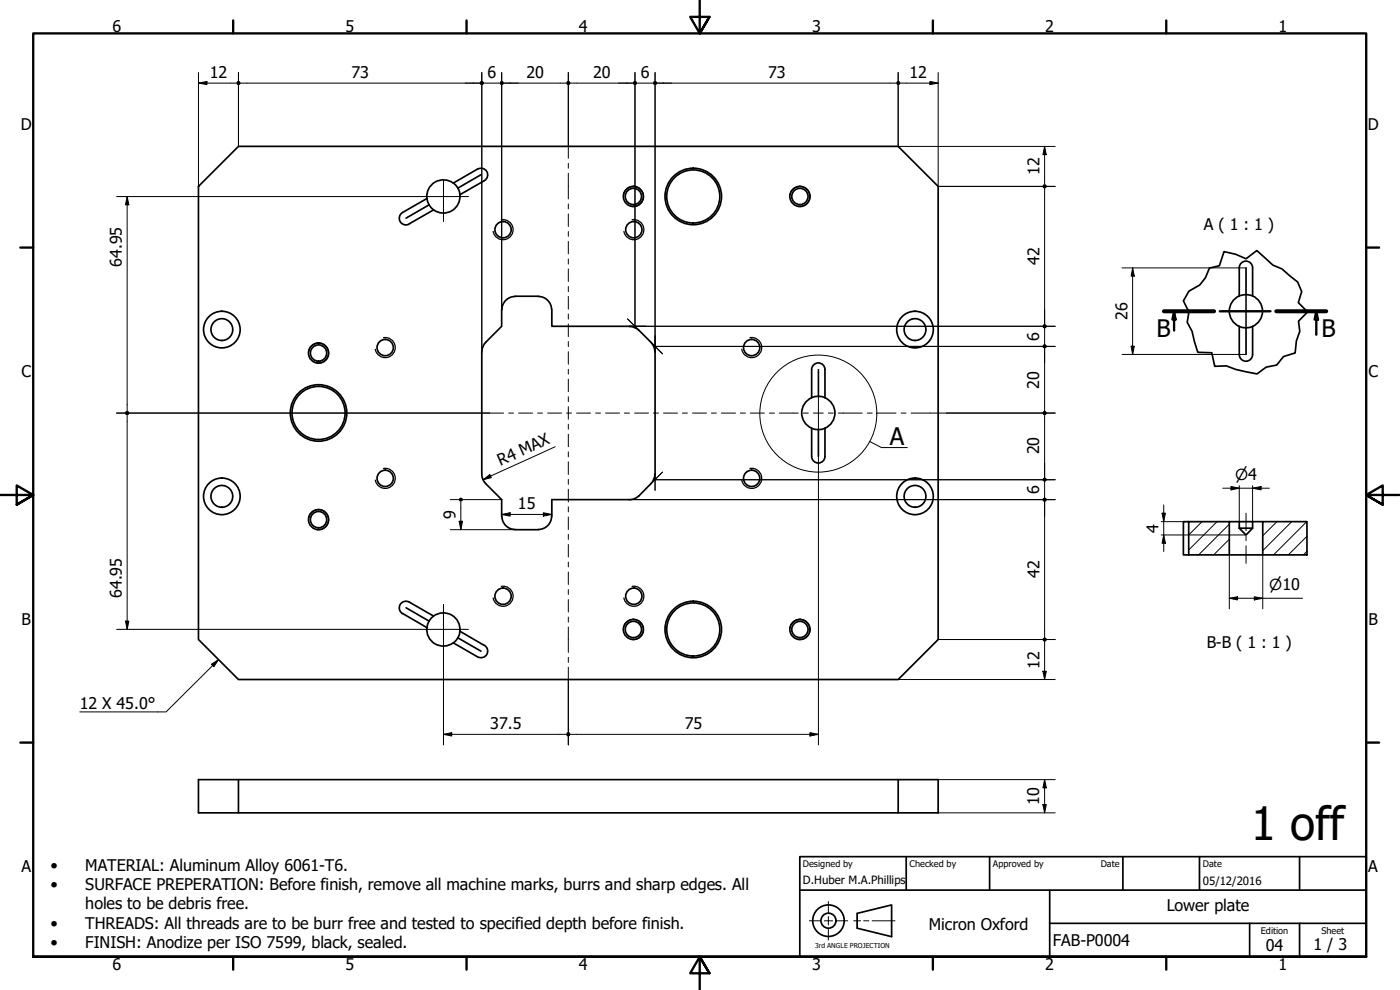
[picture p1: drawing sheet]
<svg xmlns="http://www.w3.org/2000/svg" width="420mm" height="297mm" viewBox="0 0 420 297" stroke-linecap="round" stroke-linejoin="round" font-family="sans-serif">
<!-- layer: Hatch (ISO) -->
<path d="M360.7 156.5l-4 4M365.3 156.5l-8.6 8.5M368.9 157.3l-9.2 9.2M383.2 156.5l-4.2 4.3M387.7 156.5l-8.7 8.7M392.2 156.5l-10 10M368.9 166.2l-.2 .3M368.9 161.8l-4.7 4.7M392.2 165.4l-1 1.1M392.2 160.9l-5.5 5.6" fill="none" stroke="#000" stroke-width=".3"/>
<!-- layer: Visible (ISO) -->
<g fill="none" stroke="#000" stroke-width=".51">
<path d="M59.6 55.9l12-12h198l12 12v136l-12 12h-198l-12-12zM136 54.9a5 5 0 0 0-5.4-.3 5 5 0 0 0-2.5 4.9M137.4 56.4l.6 2M138 58.4a5 5 0 0 1-2.4 4.9 5 5 0 0 1-5.5-.3M143.3 50.7l-7.2 4.2 1.3 1.5M143.4 50.7a2 2 0 0 1 2.7 .8 2 2 0 0 1-.7 2.7M144.3 52.4l-6.9 4M145.4 54.2l-7.4 4.2M120.8 63.8a2 2 0 0 0-.7 2.7 2 2 0 0 0 2.7 .7M128.8 61.5l1.3 1.5M128.8 61.5l-.7-2-7.3 4.2M128.8 61.5l-6.9 4"/>
<path d="M130.1 63l-7.3 4.2M150.6 92.9v5l-4.9 4.8M154.6 88.9h7M154.6 88.9a4 4 0 0 0-4 4M161.6 88.9a4 4 0 0 1 3.9 4M165.6 92.9v5h23.3M188.9 98l1.1 .1 1.4 .7 4 3.9 .8 1.3 .3 1.6M371.9 88.8v-8.5a2 2 0 0 1 2-2 2 2 0 0 1 2 2v8.5M371.9 88.8a5 5 0 0 0-3 4.6 5 5 0 0 0 3 4.5M374 88.4l-2.1 .4M374 88.4l1.9 .4M374 98.3l1.9-.3v8.3"/>
<path d="M374 98.3l-2.1-.3v8.3M374 80.4v8M374 98.3v8M375.9 88.8a5 5 0 0 1 3 4.6 5 5 0 0 1-3 4.5M145.8 102.7l-.9 1.3-.3 1.6v36.7l.3 1.5 .9 1.3M196.6 105.6v36.6M243.6 119.3a5 5 0 0 0-3 4.6 5 5 0 0 0 3 4.6M244.2 109.5a2 2 0 0 1 2.2-.5 2 2 0 0 1 1.2 1.9v8.4a5.4 5.4 0 0 0-4 0v-8.4zM245.6 110.9v8M247.6 119.3a5 5 0 0 1 3 4.6 5 5 0 0 1-3 4.6M371.9 106.4a2 2 0 0 0 2 2 2 2 0 0 0 2-2M243.6 128.5a5.4 5.4 0 0 0 4 0v8.4a2 2 0 0 1-2 2 2 2 0 0 1-2-2z"/>
<path d="M245.6 128.9v8M145.7 145.1l4.9 4.8v5M150.6 154.9a4 4 0 0 0 4 4M154.6 158.9h7M165.5 154.9a4 4 0 0 1-3.9 4M195.4 145.1l-4 4-1.9 .8h-23.9v5M196.5 142.3l-.3 1.5-.8 1.3M356.7 156.5h12.2v10h-12.2v-10h-1.5v10h1.5M368.9 156.5h3M371.9 156.5h7.1M371.9 156.5v2l2.1 2 1.9-2h-4M375.9 156.5v2"/>
<path d="M379 156.5h13.2v10h-13.2zM368.9 166.5h10.1M120.8 184.1a2 2 0 0 1-.7-2.7 2 2 0 0 1 2.7-.7l7.3 4.1M120.8 184.1l7.3 4.2M121.9 182.4l6.9 4M128.1 188.3a5 5 0 0 0 2.5 4.9 5 5 0 0 0 5.4-.3M128.8 186.4l-.7 1.9M130.1 184.9a5 5 0 0 1 5.5-.3 5 5 0 0 1 2.4 4.8M130.1 184.8l-1.3 1.6M137.4 191.4l.6-2 7.4 4.3M137.4 191.4l-1.3 1.5 7.2 4.2M137.4 191.4l6.9 4"/>
<path d="M145.4 193.6a2 2 0 0 1 .7 2.7 2 2 0 0 1-2.7 .8M59.6 233.9h222v10h-222zM71.6 233.9v10M269.6 233.9v10"/>
<circle cx="190.1" cy="58.9" r="3"/>
<circle cx="190.1" cy="58.9" r="2.44"/>
<circle cx="208.1" cy="58.9" r="8.5"/>
<circle cx="208.1" cy="58.9" r="8"/>
<circle cx="240.1" cy="58.9" r="3"/>
<circle cx="240.1" cy="58.9" r="2.44"/>
<circle cx="151" cy="68.9" r="2.44"/>
<circle cx="190.2" cy="68.9" r="2.44"/>
<circle cx="66.6" cy="98.9" r="5.5"/>
<circle cx="66.6" cy="98.9" r="3.3"/>
<circle cx="274.6" cy="98.9" r="5.5"/>
<circle cx="274.6" cy="98.9" r="3.3"/>
<circle cx="95.6" cy="105.9" r="3"/>
<circle cx="95.6" cy="105.9" r="2.44"/>
<circle cx="115.6" cy="104.3" r="2.44"/>
<circle cx="225.6" cy="104.3" r="2.44"/>
<circle cx="95.6" cy="123.9" r="8.5"/>
<circle cx="95.6" cy="123.9" r="8"/>
<circle cx="66.6" cy="148.9" r="5.5"/>
<circle cx="66.6" cy="148.9" r="3.3"/>
<circle cx="95.6" cy="155.9" r="3"/>
<circle cx="95.6" cy="155.9" r="2.44"/>
<circle cx="115.6" cy="143.5" r="2.44"/>
<circle cx="225.6" cy="143.5" r="2.44"/>
<circle cx="274.6" cy="148.9" r="5.5"/>
<circle cx="274.6" cy="148.9" r="3.3"/>
<circle cx="151" cy="178.9" r="2.44"/>
<circle cx="190.2" cy="178.9" r="2.44"/>
<circle cx="190.1" cy="188.9" r="3"/>
<circle cx="190.1" cy="188.9" r="2.44"/>
<circle cx="208.1" cy="188.9" r="8.5"/>
<circle cx="208.1" cy="188.9" r="8"/>
<circle cx="240.1" cy="188.9" r="3"/>
<circle cx="240.1" cy="188.9" r="2.44"/>
</g>
<!-- layer: Visible Narrow (ISO) -->
<g fill="none" stroke="#000" stroke-width=".38">
<path d="M187.1 58.4a3 3 0 0 1 3.5-2.4 3 3 0 0 1 2.5 3.5 3 3 0 0 1-3.5 2.4M237.1 58.4a3 3 0 0 1 3.5-2.4 3 3 0 0 1 2.4 3.5 3 3 0 0 1-3.5 2.4M150.4 65.9a3 3 0 0 1 3.5 2.5 3 3 0 0 1-2.4 3.5 3 3 0 0 1-3.5-2.5M189.7 65.9a3 3 0 0 1 3.5 2.5 3 3 0 0 1-2.5 3.5 3 3 0 0 1-3.5-2.5M92.6 105.4a3 3 0 0 1 3.5-2.4 3 3 0 0 1 2.5 3.5 3 3 0 0 1-3.5 2.4M115.1 101.3a3 3 0 0 1 3.5 2.5 3 3 0 0 1-2.5 3.5 3 3 0 0 1-3.5-2.5M225.1 101.3a3 3 0 0 1 3.5 2.5 3 3 0 0 1-2.5 3.5 3 3 0 0 1-3.5-2.5M92.6 155.4a3 3 0 0 1 3.5-2.5 3 3 0 0 1 2.5 3.5 3 3 0 0 1-3.5 2.5M115.1 140.6a3 3 0 0 1 3.5 2.4 3 3 0 0 1-2.5 3.5 3 3 0 0 1-3.5-2.4M225.1 140.6a3 3 0 0 1 3.5 2.4 3 3 0 0 1-2.5 3.5 3 3 0 0 1-3.5-2.4M150.4 175.9a3 3 0 0 1 3.5 2.5 3 3 0 0 1-2.4 3.5 3 3 0 0 1-3.5-2.5M189.7 175.9a3 3 0 0 1 3.5 2.5 3 3 0 0 1-2.5 3.5 3 3 0 0 1-3.5-2.5"/>
<path d="M187.1 188.3a3 3 0 0 1 3.5-2.4 3 3 0 0 1 2.5 3.5 3 3 0 0 1-3.5 2.4M237.1 188.3a3 3 0 0 1 3.5-2.4 3 3 0 0 1 2.4 3.5 3 3 0 0 1-3.5 2.4"/>
</g>
<!-- layer: Break Line (ISO) -->
<path d="M367.3 75.5l3.6 .8 3.1 1.3 3.2-2.4 4.8 4.4 2.7 1.1 4.7 3.9 1.3 2.9-1.1 3.3 2.8 2.8-2.7 2.8 .4 3-1 2.9-.4 3.6-3.5 1.1-2 2.5-3.2 .7-2.7 2-6.4-1.3-2.9-1.1-3.4 .1-.9-4.1-4.2-.1-1.7-6.3-1.5-2.7 .5-3.1-1.6-3.3 1.6-2.9 3.2-1.9 1.8-2.1 1.2-3 3-.7z" fill="none" stroke="#000" stroke-width=".51"/>
<!-- layer: Detail Boundary (ISO) -->
<g fill="none" stroke="#000" stroke-width=".3">
<path d="M261 132.4l3.5 1.9h7.8"/>
<circle cx="245.6" cy="124.1" r="17.6"/>
</g>
<!-- layer: Section Line (ISO) -->
<path d="M349.3 93.4h15.1M352.4 93.4l.4 2.5h-.9zM352.4 93.4v5.8M366.1 93.4h15.2M383 93.4h15M395 93.4l.5 2.5h-1zM395 93.4v7" fill="none" stroke="#000" stroke-width=".7"/>
<path d="M349.3 93.4h15.1M383 93.4h15" fill="none" stroke="#000" stroke-width="1.2"/>
<g fill="#000">
<path d="M352.4 93.4l.4 2.5h-.9z" fill-rule="evenodd"/>
<path d="M395 93.4l.5 2.5h-1z" fill-rule="evenodd"/>
</g>
<!-- layer: Border (ISO) -->
<g fill="none" stroke="#000" stroke-width=".7">
<path d="M70 6.1v3.9M140 6.1v3.9M210 0v10l-2.9-4.9h5.8l-2.9 4.9 2.9-4.9M280 6.1v3.9M350 6.1v3.9M6.1 74.3h3.9M410 74.3h3.9M0 148.5h10l-5-2.8v5.7l5-2.9-5 2.9M420 148.5h-10l5-2.8v5.7l-5-2.9 5 2.9M6.1 222.8h3.9M410 222.8h3.9M10 287.1v-277.1h400v277.1h-400h400"/>
<path d="M70 287.1v3.8M140 287.1v3.8M212.9 292l-2.9-4.9 2.9 4.9h-5.8l2.9-4.9v9.9M280 287.1v3.8M350 287.1v3.8"/>
</g>
<!-- layer: Sketch Geometry (ANSI) -->
<path d="M242.9 276.3h3.2M247.4 276.3h2.5M248.6 270.5v3.3M248.6 275v2.5M248.6 278.8v3.3M251.1 276.3h3.3M256.2 276.3h2.1M259.2 276.3h1.5M261.7 276.3h6.9" fill="none" stroke="#000" stroke-width=".3"/>
<g fill="none" stroke="#000" stroke-width=".51">
<path d="M257.2 274.1l10.4-2.6v9.5l-10.4-2.5z"/>
<circle cx="248.6" cy="276.2" r="4.7"/>
<circle cx="248.6" cy="276.2" r="2.25"/>
</g>
<!-- layer: Title (ISO) -->
<path d="M240 257h170v30.1h-170zM272 257v10.1M297 257v10.1M337 257v10.1M360 257v10.1M390 257v10.1M240 267.1h170M315 277h95M315 267.1v20M375 277v10.1M390 277v10.1" fill="none" stroke="#000" stroke-width=".51"/>
<!-- layer: Dimension (ISO) -->
<g fill="none" stroke="#000" stroke-width=".3">
<path d="M59.6 24.9l2.5-.5v1zM59.6 24.9h11.4M59.6 21.8v34.1M71.6 21.8v22.1h98.9M72.2 24.9h71.8M144.6 24.9h6M144.6 21.8v83.8M150.6 21.8v71.1M151.2 24.9h18.8M170.6 21.8v21.7M171.2 24.9h18.8M190.6 24.9h6"/>
<path d="M190.6 21.8v76.1M196.6 21.8v83.8M197.2 24.9h71.8M269.6 21.8v22.1M270.2 24.9h11.4M279.1 24.4l2.5 .5-2.5 .5zM281.6 21.8v34.1h35.1M35 59h93.1M38.2 59l.5 2.5h-1zM38.2 59v64.3M170.7 43.9h146M313.5 43.9l.5 2.5h-1z"/>
<path d="M313.5 43.9v11.4M313.5 56.6v40.7M188.3 95.7l3.5 3.4M188.9 97.9h127.8M313.5 97.9v6M336.7 80.4h37.3M339.9 80.4l.5 2.5h-.9zM339.9 80.4v25.9M195.4 102.7l3.4 3.5M196.6 103.9h120.1M313.5 104.5v18.8M336.7 106.3h37.3"/>
<path d="M339.5 103.9h.9l-.5 2.4zM35 123.9h111.9M38.2 124.5v64.3M166.6 134l-21.6 9.9M245.6 128.9v94.6M284.1 123.9h32.6M313.5 124.5v18.8M135.1 149.9h15.5M135.1 158.9h19.5M137.8 156.4h1l-.5 2.5zM138.3 150.5v8.4M145 143.9l2-1.5 .4 .9z"/>
<path d="M150.6 154.4l2.5-.6v1.1zM150.6 154.4h15M163.1 153.8l2.5 .6-2.5 .5zM188.9 149.9h127.8M196.6 142.2v4.9M196.6 143.9h120.1M198.8 141.7l-3.4 3.4M313.5 143.9v6M313.5 150.5v40.8M348.5 156.5h25.3M348.7 154h1.1l-.6 2.5zM349.2 151.5v14"/>
<path d="M367 146.5h13.9M369.4 146l2.5 .5-2.5 .5zM371.9 145.7v10.8M375.9 146.5l2.6-.5v1zM375.9 145.7v10.8h-1.9M348.5 160.5h25.3M349.2 160.5l.6 2.5h-1.1zM368.9 179.5l2.5-.4v.9zM368.9 179.5h22M368.9 166.5v16.2M376.4 179.1l2.6 .4-2.6 .5zM379 166.5v16.2"/>
<path d="M35 188.8h93.1M37.7 186.4h1l-.5 2.4zM133.1 193.9v29.6M281.6 191.9h35.1M313.5 192.5v11.4M71.6 203.9h98.9M170.6 204.1v19.4M170.7 203.9h146M243.1 219.8l2.5 .5-2.5 .5zM313 201.4h1l-.5 2.5zM133.1 220.3l2.5-.5v1zM133.1 220.3h36.9"/>
<path d="M171.2 220.3h74.4M281.6 233.9h35.1M313.5 233.9l.5 2.5h-1zM313.5 233.9v10M281.6 243.9h35.1M313 241.4h1l-.5 2.5z"/>
</g>
<g fill="#000">
<path d="M59.6 24.9l2.5-.5v1z" fill-rule="evenodd"/>
<path d="M150.2 24.5l.4-.2 .4 .2 .2 .4-.2 .4-.4 .2-.4-.2-.2-.4z" fill-rule="evenodd"/>
<path d="M150.2 24.5l.4-.2 .4 .2 .2 .4-.2 .4-.4 .2-.4-.2-.2-.4z" fill-rule="evenodd"/>
<path d="M269.2 24.5l.4-.2 .4 .2 .2 .4-.2 .4-.4 .2-.4-.2-.2-.4z" fill-rule="evenodd"/>
<path d="M269.2 24.5l.4-.2 .4 .2 .2 .4-.2 .4-.4 .2-.4-.2-.2-.4z" fill-rule="evenodd"/>
<path d="M279.1 24.4l2.5 .5-2.5 .5z" fill-rule="evenodd"/>
<path d="M313.5 43.9l.5 2.5h-1z" fill-rule="evenodd"/>
<path d="M38.2 59l.5 2.5h-1z" fill-rule="evenodd"/>
<path d="M339.9 80.4l.5 2.5h-.9z" fill-rule="evenodd"/>
<path d="M339.5 103.9h.9l-.5 2.4z" fill-rule="evenodd"/>
<path d="M137.8 156.4h1l-.5 2.5z" fill-rule="evenodd"/>
<path d="M145 143.9l2-1.5 .4 .9z" fill-rule="evenodd"/>
<path d="M150.6 154.4l2.5-.6v1.1z" fill-rule="evenodd"/>
<path d="M163.1 153.8l2.5 .6-2.5 .5z" fill-rule="evenodd"/>
<path d="M348.7 154h1.1l-.6 2.5z" fill-rule="evenodd"/>
<path d="M369.4 146l2.5 .5-2.5 .5z" fill-rule="evenodd"/>
<path d="M375.9 146.5l2.6-.5v1z" fill-rule="evenodd"/>
<path d="M349.2 160.5l.6 2.5h-1.1z" fill-rule="evenodd"/>
<path d="M368.9 179.5l2.5-.4v.9z" fill-rule="evenodd"/>
<path d="M37.7 186.4h1l-.5 2.4z" fill-rule="evenodd"/>
<path d="M376.4 179.1l2.6 .4-2.6 .5z" fill-rule="evenodd"/>
<path d="M133.1 220.3l2.5-.5v1z" fill-rule="evenodd"/>
<path d="M313 201.4h1l-.5 2.5z" fill-rule="evenodd"/>
<path d="M243.1 219.8l2.5 .5-2.5 .5z" fill-rule="evenodd"/>
<path d="M313.5 233.9l.5 2.5h-1z" fill-rule="evenodd"/>
<path d="M313 241.4h1l-.5 2.5z" fill-rule="evenodd"/>
<circle cx="71.6" cy="24.9" r=".61"/>
<circle cx="144.6" cy="24.9" r=".61"/>
<circle cx="170.6" cy="24.9" r=".61"/>
<circle cx="190.6" cy="24.9" r=".61"/>
<circle cx="196.6" cy="24.9" r=".61"/>
<circle cx="313.5" cy="55.9" r=".63"/>
<circle cx="313.5" cy="97.9" r=".63"/>
<circle cx="313.5" cy="103.9" r=".63"/>
<circle cx="38.2" cy="123.9" r=".63"/>
<circle cx="313.5" cy="123.9" r=".63"/>
<circle cx="138.3" cy="149.9" r=".63"/>
<circle cx="313.5" cy="149.9" r=".63"/>
<circle cx="313.5" cy="143.9" r=".61"/>
<circle cx="313.5" cy="191.9" r=".62"/>
<circle cx="170.6" cy="220.3" r=".63"/>
</g>
<!-- layer: Centerline (ISO) -->
<g fill="none" stroke="#000" stroke-width=".3">
<path d="M170.6 43.5v4M170.6 49v1.5M170.6 52v7.7M170.6 61.2v1.5M170.6 64.2v3.7M170.6 69.5v1.4M170.6 72.4v3.8M170.6 77.7v1.5M170.6 80.7v3.7M170.6 86v1.5M170.6 88.9v3.9M170.6 94.2v1.5"/>
<path d="M170.6 97.2v3.8M170.6 102.5v1.5M170.6 105.5v3.8M170.6 110.8v1.5M170.6 113.8v3.7M170.6 119v1.5M146.9 123.9h4.2M152.7 123.9h1.4M155.6 123.9h4.2M161.4 123.9h1.4M164.3 123.9h4.2M170.1 123.9h1.4"/>
<path d="M170.6 122v3.8M170.6 127.3v1.5M170.6 130.3v3.7M170.6 135.6v1.5M170.6 138.5v3.9M173 123.9h4.2M178.8 123.9h1.4M181.7 123.9h4.2M187.4 123.9h1.5M190.4 123.9h4.2M196.1 123.9h1.5M199.1 123.9h4.2"/>
<path d="M204.8 123.9h1.5M207.8 123.9h4.2M213.5 123.9h1.5M216.5 123.9h4.2M222.2 123.9h1.5M225.2 123.9h4.2M230.9 123.9h1.5M233.9 123.9h5.7M241.1 123.9h1.5M244.1 123.9h3M248.6 123.9h1.5M251.6 123.9h7.2"/>
<path d="M260.3 123.9h1.4M263.3 123.9h5.6M270.4 123.9h1.5M273.4 123.9h10.7M170.6 143.8v1.5M170.6 146.8v3.8M170.6 152.1v1.5M170.6 155.1v3.8M374 154v5.2M170.6 160.3v1.5M170.6 163.4v3.7M170.6 168.6v1.5"/>
<path d="M170.6 171.6v3.8M170.6 176.9v1.5M170.6 179.9v3.7M374 160.8v1.4M374 163.8v5.2M170.6 185.2v1.5M170.6 188.1v7.7M170.6 197.2v1.5M170.6 200.2v3.9"/>
</g>
<!-- layer: Center Mark (ISO) -->
<path d="M128.1 59h12.5M133.1 54v12.5M366.5 93.4h12.5M368.9 93.4h12.5M374 88.4v9.9M245.6 118.9v10M128.1 188.8h12.5M133.1 181.3v12.6" fill="none" stroke="#000" stroke-width=".3"/>
<!-- layer: Symbol (ISO) -->
<path d="M63.4 199.3l2.2-1.4-1.4 2.1zM65.6 197.9l-15.8 15.7h-25.9" fill="none" stroke="#000" stroke-width=".3"/>
<path d="M63.4 199.3l2.2-1.4-1.4 2.1z" fill-rule="evenodd" fill="#000"/>
<text font-size="13.8" x="375.4" y="251.9">1 off</text>
<g font-size="7.2">
<text x="347.1" y="101.2">B</text>
<text x="396.6" y="101.1">B</text>
<text x="267.1" y="133.5">A</text>
</g>
<g font-size="4.8">
<text x="33.7" y="9.6">6</text>
<text x="103.7" y="9.6">5</text>
<text x="173.7" y="9.6">4</text>
<text x="243.7" y="9.6">3</text>
<text x="313.7" y="9.6">2</text>
<text x="383.7" y="9.6">1</text>
<text x="62.9" y="23.4">12</text>
<text x="105.5" y="23.3">73</text>
<text x="146.3" y="23.3">6</text>
<text x="158" y="23.3">20</text>
<text x="178" y="23.3">20</text>
<text x="192.3" y="23.3">6</text>
<text x="230.5" y="23.3">73</text>
<text x="273" y="23.4">12</text>
<text x="6.2" y="38.9">D</text>
<text x="410.5" y="38.9">D</text>
<text x="312" y="52.5" transform="rotate(-90 312 52.5)">12</text>
<text x="361.3" y="68.9">A ( 1 : 1 )</text>
<text x="36.6" y="80.1" transform="rotate(-90 36.6 80.1)">64.95</text>
<text x="312" y="79.5" transform="rotate(-90 312 79.5)">42</text>
<text x="338.3" y="96" transform="rotate(-90 338.3 96)">26</text>
<text x="311.9" y="102.2" transform="rotate(-90 311.9 102.2)">6</text>
<text x="6.4" y="113.1">C</text>
<text x="410.7" y="113.1">C</text>
<text x="311.9" y="116.8" transform="rotate(-90 311.9 116.8)">20</text>
<text x="311.9" y="136.3" transform="rotate(-90 311.9 136.3)">20</text>
<text x="150.2" y="139.8" transform="rotate(-24 150.2 139.8)">R4 MAX</text>
<text x="311.9" y="148.2" transform="rotate(-90 311.9 148.2)">6</text>
<text x="136.7" y="155.8" transform="rotate(-90 136.7 155.8)">9</text>
<text x="155.4" y="152.8">15</text>
<text x="347.7" y="159.8" transform="rotate(-90 347.7 159.8)">4</text>
<text x="312" y="173.5" transform="rotate(-90 312 173.5)">42</text>
<text x="36.6" y="179.4" transform="rotate(-90 36.6 179.4)">64.95</text>
<text x="6.4" y="187.4">B</text>
<text x="410.7" y="187.4">B</text>
<text x="362.1" y="194.3">B-B ( 1 : 1 )</text>
<text x="312" y="200.6" transform="rotate(-90 312 200.6)">12</text>
<text x="23.9" y="212.7">12 X 45.0°</text>
<text x="147.1" y="218.7">37.5</text>
<text x="205.5" y="218.7">75</text>
<text x="311.9" y="241.5" transform="rotate(-90 311.9 241.5)">10</text>
<text x="6.4" y="261.7">A</text>
<text x="15.1" y="261.4">•</text>
<text x="25.6" y="261.4">MATERIAL: Aluminum Alloy 6061-T6.</text>
<text x="410.7" y="261.7">A</text>
<text x="15.1" y="267.1">•</text>
<text x="25.6" y="267.1">SURFACE PREPERATION: Before finish, remove all machine marks, burrs and sharp edges. All</text>
<text x="25.6" y="272.8">holes to be debris free.</text>
<text x="350.1" y="273.4">Lower plate</text>
<text x="15.1" y="278.6">•</text>
<text x="25.6" y="278.6">THREADS: All threads are to be burr free and tested to specified depth before finish.</text>
<text x="278.8" y="279">Micron Oxford</text>
<text x="15.1" y="284.4">•</text>
<text x="25.6" y="284.4">FINISH: Anodize per ISO 7599, black, sealed.</text>
<text x="316" y="283.8">FAB-P0004</text>
<text x="379.9" y="285.3">04</text>
<text x="394.2" y="285">1 / 3</text>
<text x="33.7" y="290.9">6</text>
<text x="103.7" y="290.9">5</text>
<text x="173.7" y="290.9">4</text>
<text x="243.7" y="290.9">3</text>
<text x="313.7" y="290.9">2</text>
<text x="383.7" y="290.9">1</text>
</g>
<g font-size="4.6">
<text x="370.6" y="144.1">⌀4</text>
<text x="380.9" y="177.2">⌀10</text>
</g>
<g font-size="3.4">
<text x="241" y="265.4">D.Huber M.A.Phillips</text>
<text x="361" y="265.5">05/12/2016</text>
</g>
<g font-size="2.7">
<text x="241" y="260.1">Designed by</text>
<text x="273" y="260.1">Checked by</text>
<text x="298" y="260.1">Approved by</text>
<text x="330.3" y="260">Date</text>
<text x="361" y="260">Date</text>
<text x="378.4" y="280.1">Edition</text>
<text x="396.6" y="280.1">Sheet</text>
</g>
<text font-size="2" x="244.6" y="284.5">3rd ANGLE PROJECTION</text>
</svg>
